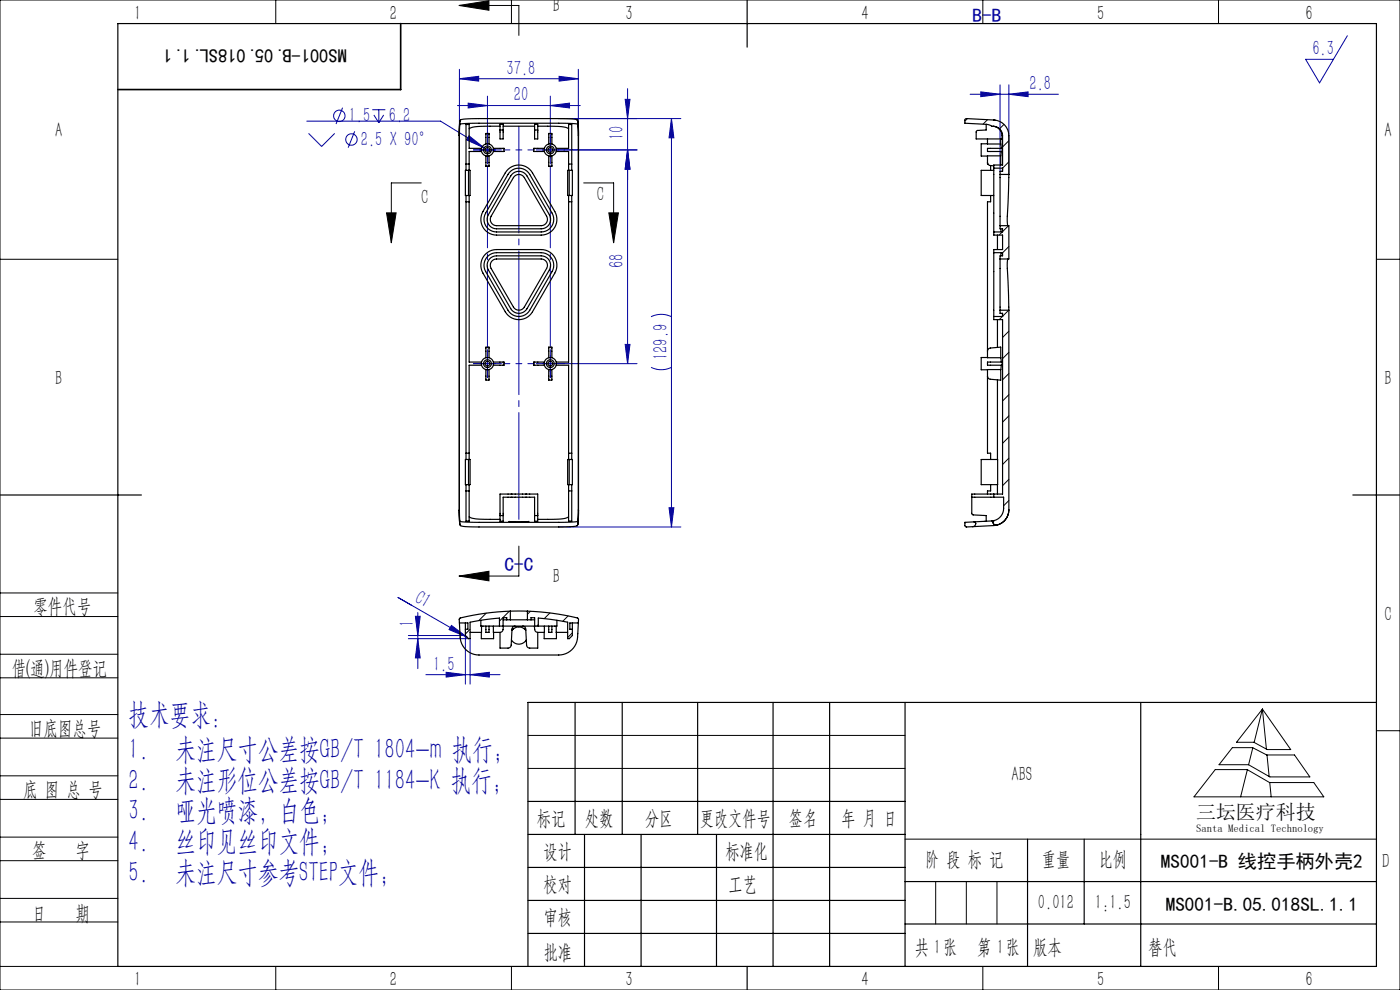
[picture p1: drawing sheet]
<svg xmlns="http://www.w3.org/2000/svg" width="297mm" height="210mm" viewBox="0 0 297 210" stroke-linecap="round" stroke-linejoin="round" font-family="sans-serif">
<g fill="none" stroke="#0000a0" stroke-width=".21">
<path d="M97.5 16.7l4-.5v1zM97.5 14.7v14.1M97.5 16.7h25.2M118.6 16.2l4.1 .5-4.1 .5zM122.7 14.7v14.1M133.1 18.8v58.3M205.8 20h18.7M208.1 19.5l4.1 .5-4.1 .5zM212.2 18v18.3M214 20l4.1-.5v1zM214 18v19M285.8 7.6l-5.9 10-2.9-5h5.9"/>
<path d="M65.1 25.7h28.4l10.6 6.5M65.5 28.3l2.7 2.8 2.8-2.8M72.7 22.8l-1.4 3.5M75.2 27.9l-1.3 3.4M79 23.3h2.7M79.3 24.4l1.1 1.6M80.4 23.3v2.7M81.4 24.4l-1 1.6M97.1 22.4h26M99.3 21.9l4.1 .5-4.1 .5zM99.5 28.8l3.2 2.6-3.7-1.7zM101.7 31.8h3.4"/>
<path d="M103.4 20.4v8.4M103.4 30.1v3.4M115.1 31.8h3.3M116.7 22.4l4.1-.5v1zM116.7 20.4v8.4M116.7 30.1v3.4M132.6 21.1h1l-.5 4.1zM133.1 31.8l.5 4.1h-1zM135.1 31.8h-15.4M142.4 25.2v86.6M142.4 25.2l.6 4h-1.1zM144.4 25.2h-25.9"/>
<path d="M101.7 77.1h3.4M103.4 75.5v3.3M115.1 77.1h3.3M116.7 75.5v3.3M119.7 77.1h15.4M132.6 73.1h1l-.5 4zM138.1 77.9a4.8 4.8 0 0 0 4.3 0M138.1 67.2a4.8 4.8 0 0 1 4.3 0M118.5 111.8h25.9M141.9 107.7h1.1l-.6 4.1zM86.6 135.5h12.8M86.6 134.8h12.1v10.3"/>
<path d="M87.3 128.4l-2.9-1.7 14.7 8.4M88.1 130.7h1l-.5 4.1zM88.6 135.5l.5 4.1h-1zM88.6 129.9v11.9M95.8 132.7l3.3 2.4-3.8-1.6zM99.7 135.5v9.6M90.3 143.1h15.8M94.6 142.6l4.1 .5-4.1 .5zM99.7 143.1l4.1-.5v1z"/>
<circle cx="72" cy="24.6" r="1.21"/>
<circle cx="74.6" cy="29.6" r="1.21"/>
</g>
<g fill="none" stroke="#000" stroke-width=".21">
<path d="M0 0h297v210h-297zM58.5 0v5M108.5 0v5M208.5 0v5M258.5 0v5M97.4 1.2l6.3-1.1v2.1zM97.4 1.2h12.7v6.3M89.4 38.8h-6.4v12.7M123.8 38.8h6.4v12.7M0 55h25M82 45.2h2l-1 6.3zM129.2 45.2h2l-1 6.3z"/>
<path d="M292 55h5M110.1 115.8v6.4h-12.7M0 138.8h25M0 125.8h25M0 130.8h25M97.4 122.2l6.3-1v2zM0 143.8h25M0 156.6h25M0 151.6h25M112 156h80M261.4 158.6h4.3l3 1.5h5.9l3.3 4.7h-8.5l-4.5-2.6h-6.3zM265.8 158.6l-.9 3.6"/>
<path d="M267.8 150.4l6 8.6h-5l-2.8-1.5h-3.7zM267.8 150.4l-1.7 7.1M267.8 150.4l.9 8.5M292 155h5M0 169.6h25M0 164.6h25M0 177.6h25M112 163h80M192 178h100M257.8 163.2h6.8l4.7 2.8h9.4l2.1 3h-27.5zM264.6 163.3l-1.4 5.7M268.8 160.1l.4 4.6"/>
<path d="M269.4 166l.3 3M0 182.6h25M0 190.6h25M0 195.6h25M198.5 187v9M205 187v9M211.5 187v9M0 205h25M58.5 205v5M108.5 205v5M208.5 205v5M258.5 205v5"/>
</g>
<g fill="none" stroke="#0000a0" stroke-width=".21" stroke-dasharray="30.5 1.3 1.3 1.3">
<path d="M101.7 31.8h-1.3M103.4 30.1v-1.3M103.4 33.5v1.3M105.1 31.8h1.3M115.1 31.8h-1.3M116.7 30.1v-1.3M116.7 33.5v1.3M116.7 31.8v-1.7M116.7 31.8h-1.6M116.7 31.8v1.7M116.7 31.8h1.7M118.4 31.8h1.3"/>
<path d="M101.7 77.1h-1.3M103.4 75.5v-1.3M103.4 78.8v1.3M103.4 77.1v-1.6M103.4 77.1h-1.7M103.4 77.1v1.7M103.4 77.1h1.7M105.1 77.1h1.3M115.1 77.1h-1.3M116.7 75.5v-1.3M116.7 78.8v1.3M116.7 77.1v-1.6"/>
<path d="M116.7 77.1h-1.6M116.7 77.1v1.7M116.7 77.1h1.7M118.4 77.1h1.3"/>
</g>
<path d="M106.7 31.8h6.7M106.7 77.1h6.7" fill="none" stroke="#0000a0" stroke-width=".21" stroke-dasharray="30.5 1.3 1.3 1.3" stroke-dashoffset="29.1"/>
<path d="M103.4 73.8v-38.7M116.7 73.8v-38.7" fill="none" stroke="#0000a0" stroke-width=".21" stroke-dasharray="30.5 1.3 1.3 1.3" stroke-dashoffset="13.1"/>
<path d="M110.1 26.8v83.4" fill="none" stroke="#0000a0" stroke-width=".21" stroke-dasharray="30.5 1.3 1.3 1.3" stroke-dashoffset="7.8"/>
<g fill="none" stroke="#000" stroke-width=".25">
<path d="M25 5h267v200h-267zM158.5 0v10M0 105h30M287 105h10M122 149v28M132 149v28M148 149v28M164 149v56M176 149v56M192 149v56M242 149v56M292 149h-180v56"/>
<path d="M112 170h80M112 177h80M124 177v28M136 177v28M152 177v28M218 178v27M230 178v18M112 184h80M112 191h80M112 198h80M192 187h100M192 196h100"/>
<path d="M158.5 205v5"/>
</g>
<path d="M85 5v14h-60" fill="none" stroke="#000" stroke-width=".35"/>
<path d="M97.4 1.2l6.3-1.1v2.1zM97.4 122.2l6.3-1v2zM129.2 45.2h2l-1 6.3zM82 45.2h2l-1 6.3z" fill="#000"/>
<g fill="#0000a0">
<path d="M95.8 132.7l3.3 2.4-3.8-1.6z"/>
<path d="M116.7 22.4l4.1-.5v1zM99.3 21.9l4.1 .5-4.1 .5z"/>
<path d="M99.5 28.8l-.5 .9 3.7 1.7zM97.5 16.7l4-.5v1zM118.6 16.2l4.1 .5-4.1 .5zM208.1 19.5l4.1 .5-4.1 .5zM214 20l4.1-.5v1z"/>
<path d="M132.6 21.1h1l-.5 4.1zM133.1 31.8l.5 4.1h-1z"/>
<path d="M88.6 135.5l.5 4.1h-1zM88.1 130.7h1l-.5 4.1z"/>
<path d="M133.1 31.8l.5 4.1h-1zM132.6 73.1h1l-.5 4z"/>
<path d="M142.4 25.2l.6 4h-1.1zM141.9 107.7h1.1l-.6 4.1z"/>
<path d="M94.6 142.6l4.1 .5-4.1 .5zM99.7 143.1l4.1-.5v1z"/>
</g>
<g fill="none" stroke="#000" stroke-width=".25">
<path d="M97.6 26.4l3.5-.3 20 .1a1.71 1.71 0 0 1 1.5 .2l.1 82.7a1.87 1.87 0 0 1-.2 1.5l-3.4 .2h-20a1.71 1.71 0 0 1-1.5-.3l-.1-81.7zM97.7 25.5l-.2 .8-.1 2.4v79.5M97.7 25.5l-.2 .8-.1 2.4M97.7 25.4l1.1-.2h2.8h17.8h2l1 .2M97.7 25.4v.1M98.7 36.1h1v5.4h-1zM98.9 34.8h.6M99.4 36.1v5.4M102.2 31.5h-2.7v-5.1h-.6v9.7M102.2 32.1h-2.7v4M103.1 30.5v-2.2h.6v2.2M103.1 33.1v2.2h.6v-2.2"/>
<path d="M104.7 31.5h2.2v.6h-2.2M106.1 26.4h.6v3.1h-.6zM106.1 26.8h-4.9l-1 .2-.7 .3M106.1 27.6h.6M106.7 26.8h6.7M107.8 35.9a3.3 3.3 0 0 1 5.2 .8l4.7 8.2a3.3 3.3 0 0 1-2.9 5h-9.5a3.3 3.3 0 0 1-2.8-5l4.7-8.2zM108 36.6a2.67 2.67 0 0 1 4.4 .4l4.7 8.2a2.67 2.67 0 0 1-2.3 4h-9.5a2.67 2.67 0 0 1-2.3-4zM108.6 37a2 2 0 0 1 3.2 .3l4.7 8.2a2 2 0 0 1-1.7 3h-9.5a2 2 0 0 1-1.7-3zM109.1 37.4a1.33 1.33 0 0 1 2.1 .3l4.8 8.2a1.33 1.33 0 0 1-1.2 2h-9.5a1.33 1.33 0 0 1-1.1-2zM113.4 26.4h.7v3.1h-.7zM113.4 27.6h.7M114.1 26.8h4.3a3.9 3.9 0 0 1 2.2 .5"/>
<path d="M115.5 31.5h-2.3v.6h2.3M116.4 33.1v2.2h.7v-2.2M116.4 30.5v-2.2h.7v2.2M118 31.5h2.6v-5.1h.7v9.7M118 32.1h2.6v4M120.4 36.1h1v5.4h-1zM120.6 34.8h.7M120.8 36.1v5.4M122.4 25.4l.1 .1M122.5 25.5l.2 .8v2.4M122.7 28.7v79.5v2.5l-.2 .8M209.2 26.4l1.1 .3a2.22 2.22 0 0 1 2.4 2.1v6.2h-1.9v.7"/>
<path d="M209.2 26.4l-4.5-.3v-.7l.3-.2 5.9 .3a3.3 3.3 0 0 1 3.1 3.3v8.2M209.2 26.4v1.2l-1.8 .1-.3 .1v1.7h5.5a2.14 2.14 0 0 0-1.9-2.7M209.5 31.5h3.1v.6h-3.1zM209.5 30.5h-1.3v2.6h1.3M209.5 34.4a.67 .67 0 0 0 .6 .7l.7 .1M209.5 29.5v1h2.8M210.2 35.1v1M210.8 35.7v13.5M210.8 36.1h-2.6v5.4h2.6M210.8 35.7h1.9M210.8 25.5h.3M212.2 37v10.9"/>
<path d="M212.2 37h1.8M212.3 30.5l.1 1M212.3 33.1h-2.8l.1 1.7M212.3 29.5v1M212.3 33.1v1.9M212.4 32.1l-.1 1M212.7 35.7v.6M212.7 36.3h-.5v.7M214 37l-.3 9.3 .1 1.6M98.9 41.5v56M98.9 42.8h.6M99.5 41.5v35.3h2.7"/>
<path d="M103.1 53.8l.8-.5 .9-.3 10-.1a3.3 3.3 0 0 1 2.9 5l-4.7 8.2a3.3 3.3 0 0 1-5.8 0l-4.7-8.2a3.3 3.3 0 0 1 .6-4.1zM103.6 54.2a2.67 2.67 0 0 1 1.7-.6h9.5a2.67 2.67 0 0 1 2.3 4l-4.7 8.2a2.67 2.67 0 0 1-4.6 0l-4.8-8.2a2.67 2.67 0 0 1 .6-3.4zM103.9 54.9a2 2 0 0 1 1.4-.6h9.5a2 2 0 0 1 1.7 3l-4.7 8.2a2 2 0 0 1-3.5 0l-4.7-8.2a2 2 0 0 1 .3-2.4zM104.4 55.3l.9-.4h9.5a1.33 1.33 0 0 1 1.2 2l-4.8 8.2a1.33 1.33 0 0 1-2.3 0l-4.7-8.2a1.33 1.33 0 0 1 .2-1.6zM120.6 41.5v35.3h-2.6M120.6 42.8h.7M121.3 41.5v56M210.2 41.5v1.3h-.7v33.1h2.8M210.8 53.6v13.5M210.8 49.2v.7h1.9v3h-1.9v.7M210.8 53.6h1.9v.7h-.5v.6M211.6 49.9v3"/>
<path d="M212.2 54.9v10.9M212.2 47.9v.6h.5v.7h-1.9M212.2 47.9h1.8v7h-1.8M212.3 48.5l.2 .7M212.5 53.6l-.2 .7M213.8 54.9l-.1 1.5 .3 9.4M102.2 77.5h-2.7v20M103.1 78.4v2.2h.6v-2.2M103.1 75.9v-2.3h.6v2.3M104.7 76.8h2.2v.7h-2.2M115.5 76.8h-2.3v.7h2.3M116.4 78.4v2.2h.7v-2.2"/>
<path d="M116.4 75.9v-2.3h.7v2.3M118 77.5h2.6v20M209.5 76.8h3.1v.7h-3.1zM209.5 75.8h-1.3v2.6h1.3M209.5 74.5a.67 .67 0 0 1 .6-.7l2.2-.2v2.3M210.8 67.1v.7h1.9v37h-1.9M210.8 67.1h1.9M211.6 67.8v5.9M212.2 65.8v.7h.5M212.2 65.8h1.8M212.3 75.9l.1 .9M212.3 78.4v2.2l-2.2-.2a.67 .67 0 0 1-.6-.6"/>
<path d="M212.3 78.4h-2.8v17.7h.7v1.4M212.4 77.5l-.1 .9M212.7 66.5v.6M214 65.8v42.4M98.7 97.5h1v5.3h-1zM98.9 96.1h.6M99.4 97.5v5.3M120.4 97.5h1v5.3h-1zM120.6 96.1h.7M120.8 97.5v5.3M208.2 97.5h3.4v5.3h-3.4zM211.6 80.6v16.9"/>
<path d="M97.4 108.2l.1 2.5 .2 .8M97.4 108.2l.1 2.4 .2 .9M97.7 111.5h.1M97.7 111.5l1 .2 2.9 .1h17.8l3-.3M98.9 102.8v7.7h.6v-7.7M98.9 104.1h.6M99.5 109.6a8.7 8.7 0 0 0 4.5 .6h2.1M106.1 104.8h8v5.8h-.7v-5.1h-6.7v5.1h-.6zM106.1 109.4h.6M108 110.6h.1M112.2 110.6h-4.2M113.4 109.4h.7"/>
<path d="M120.6 109.6l-.6 .3-1 .2-4.9 .1M120.6 102.8v7.7h.7v-7.7M120.6 104.1h.7M122.5 111.5h-.1M122.7 108.2v2.4l-.2 .9M206.2 105.5h4.6M206.6 110.7l.4 .3M206.6 110.7l-1.9 .1v.7l.1 .2h1.6M207 111a.67 .67 0 0 1-.6 .7M207 111h.1M210.2 102.8v1.3h-.7v.7M210.8 105.5h2.1v2.3a2.67 2.67 0 0 1-2 2.6"/>
<path d="M210.8 104.8h-4.6v4.3l.3 .1 2.7 .2v1.2M210.8 104.8v.7M210.9 110.4l-.1 .1M210.9 110.4a.57 .57 0 0 0-.1 .8 .57 .57 0 0 0 .7 .2M210.9 110.4l-4.3 .3M211.5 111.4l-5.1 .3M211.6 102.8v2M214 108.2a3.3 3.3 0 0 1-2.5 3.2M97.5 132.1v1.2a6.9 6.9 0 0 0 1 4.2l1.2 .9 1.4 .5h17.4a4.2 4.2 0 0 0 4.1-4.9l.1-1.9M97.5 132.1h1.8v1.4h-.6M98.7 132.1v2.7l.7 .7h.3v-3.5l6.3-.9v1.7M102 131.6v1.2h16.1v-1.2"/>
<path d="M102.1 134.1v1.4h2.6v-1.4M102.2 132.8v1.3h-2.5M103.1 132.8v1.3h.6v-1.3M104.7 132.8v1.3h1.4M106.7 131.5h6.7M106.8 132.8l-.1 .7a.67 .67 0 0 1-.6 .6M107.5 131.5v-.5l-.8 .1v1.7M108.3 129.6a38.3 38.3 0 0 0-10.8 1.7v.8M108.3 129.6h3.6M108.3 129.6v1.9M108.5 135.7a1.83 1.83 0 0 0 3.2 0M108.6 133.7a1.83 1.83 0 0 1 2.9 0"/>
<path d="M109.3 132.8a.67 .67 0 0 0-.7 .6l-.2 3.4a.67 .67 0 0 1-.6 .7h-1.7v-3.4M110.9 132.8a.67 .67 0 0 1 .6 .6l.2 3.4a.67 .67 0 0 0 .7 .7h1.7v-3.4M111.9 129.6a38.3 38.3 0 0 1 10.8 1.7v.8M111.9 129.6v1.9M112.7 131.5v-.5l.7 .1v1.7M113.4 132.8v.7a.67 .67 0 0 0 .7 .6M115.4 134.1v1.4h2.6v-1.4M115.5 132.8v1.3h-1.4M116.4 132.8v1.3h.7v-1.3M118 132.8v1.3h2.4M121.4 132.1v2.7l-.6 .7h-.4v-3.5l-6.2-.9v1.7M122.7 132.1h-1.8v1.4h.5"/>
<circle cx="103.4" cy="31.8" r=".5"/>
<circle cx="103.4" cy="31.8" r=".83"/>
<circle cx="103.4" cy="31.8" r="1.3"/>
<circle cx="116.7" cy="31.8" r=".5"/>
<circle cx="116.7" cy="31.8" r=".83"/>
<circle cx="116.7" cy="31.8" r="1.3"/>
<circle cx="103.4" cy="77.1" r=".5"/>
<circle cx="103.4" cy="77.1" r="1.3"/>
<circle cx="103.4" cy="77.1" r=".83"/>
<circle cx="116.7" cy="77.1" r=".5"/>
<circle cx="116.7" cy="77.1" r="1.3"/>
<circle cx="116.7" cy="77.1" r=".83"/>
</g>
<g fill="none" stroke="#000" stroke-width=".21">
<path d="M205.2 25.2l-.5 .5M209.5 25.4l-1 .9M213 26.4l-1 .9M214 29.8l-1.3 1.4M214 34.3l-1.3 1.4M212.6 49.2l-.6 .7M214 47.9l-1.3 1.2M214 52.3l-1.3 1.3M212.6 67.1l-.6 .7M214 65.8l-1.3 1.3M214 70.3l-1.3 1.3M214 74.7l-1.3 1.4"/>
<path d="M214 79.2l-1.3 1.4M214 83.7l-1.3 1.4M214 88.2l-1.3 1.3M214 92.7l-1.3 1.3M214 97.2l-1.3 1.3M204.9 110.8l-.2 .2M210.9 104.8l-.1 .1M214 101.7l-1.3 1.3M214 106.2l-1.1 1.1M97.6 131.1l-.2 .2M99.7 133.5l-1 1M103.2 130.1l-1.6 1.5"/>
<path d="M108.1 129.6l-2.1 2.1M112.5 129.7l-.6 .6M114.2 132.5l-.3 .3M116.7 130l-1.2 1.2M120.5 130.6l-1.1 1.2M121.4 134.2l-1 1"/>
</g>
<g font-size="6.3" fill="#0000a0">
<text x="27.3" y="153.7">技术要求：</text>
<text x="27.3" y="161">1.</text>
<text x="37.3" y="161">未注尺寸公差按GB/T 1804-m 执行；</text>
<text x="27.3" y="167.5">2.</text>
<text x="37.3" y="167.5">未注形位公差按GB/T 1184-K 执行；</text>
<text x="27.3" y="174">3.</text>
<text x="37.3" y="174">哑光喷漆，白色；</text>
<text x="27.3" y="180.5">4.</text>
<text x="37.3" y="180.5">丝印见丝印文件；</text>
<text x="27.3" y="187">5.</text>
<text x="37.3" y="187">未注尺寸参考STEP文件；</text>
</g>
<g font-size="4.4">
<text x="28.5" y="4.1">1</text>
<text x="82.7" y="4.1">2</text>
<text x="117.3" y="2.6">B</text>
<text x="132.7" y="4.1">3</text>
<text x="182.7" y="4.1">4</text>
<text x="232.7" y="4.1">5</text>
<text x="277" y="4.1">6</text>
<text x="11.7" y="29.1">A</text>
<text x="293.7" y="29.1">A</text>
<text x="89.4" y="43.3">C</text>
<text x="126.6" y="42.7">C</text>
<text x="11.7" y="81.6">B</text>
<text x="293.7" y="81.6">B</text>
<text x="117.3" y="123.6">B</text>
<text x="7.1" y="130.1">零件代号</text>
<text x="293.7" y="131.6">C</text>
<text x="2.5" y="143.2">借(通)用件登记</text>
<text x="6.2" y="155.8">旧底图总号</text>
<text x="214.6" y="165.6">ABS</text>
<text x="4.9" y="168.9">底 图 总 号</text>
<text x="113.9" y="174.9">标记</text>
<text x="124.1" y="174.9">处数</text>
<text x="136.9" y="174.9">分区</text>
<text x="148.5" y="174.9">更改文件号</text>
<text x="167.4" y="174.9">签名</text>
<text x="178.5" y="174.9">年 月 日</text>
<text x="6.8" y="181.9">签</text>
<text x="16" y="181.9">字</text>
<text x="115.3" y="181.9">设计</text>
<text x="153.9" y="181.9">标准化</text>
<text x="196.3" y="183.7">阶 段 标 记</text>
<text x="221" y="183.7">重量</text>
<text x="233.1" y="183.7">比例</text>
<text x="293.2" y="184.1">D</text>
<text x="115.3" y="189">校对</text>
<text x="154.6" y="189">工艺</text>
<text x="6.8" y="195.2">日</text>
<text x="16" y="195.2">期</text>
<text x="115.4" y="196">审核</text>
<text x="220.2" y="192.7">0.012</text>
<text x="232.3" y="192.7">1:1.5</text>
<text x="115.3" y="203.4">批准</text>
<text x="194" y="202.4">共 张</text>
<text x="198.1" y="202.4">1</text>
<text x="207.3" y="202.4">第 张</text>
<text x="211.5" y="202.4">1</text>
<text x="219.1" y="202.4">版本</text>
<text x="28.5" y="209.1">1</text>
<text x="82.7" y="209.1">2</text>
<text x="132.7" y="209.1">3</text>
<text x="182.7" y="209.1">4</text>
<text x="232.7" y="209.1">5</text>
<text x="277" y="209.1">6</text>
</g>
<g font-size="4.4" fill="#0000a0">
<text x="278.4" y="11.7">6.3</text>
<text x="107.5" y="15.8">37.8</text>
<text x="109" y="21.5">20</text>
<text x="218.4" y="19.1">2.8</text>
<text x="74" y="25.9">1.5</text>
<text x="82.5" y="25.9">6.2</text>
<text x="132.3" y="29.8" transform="rotate(-90 132.3 29.8)">10</text>
<text x="76.6" y="30.9">2.5 X 90°</text>
<text x="132.3" y="56.9" transform="rotate(-90 132.3 56.9)">68</text>
<text x="141.6" y="76.4" transform="rotate(-90 141.6 76.4)">129.9</text>
<text x="87.7" y="127.6" transform="rotate(30 87.7 127.6)">C1</text>
<text x="87.8" y="133" transform="rotate(-90 87.8 133)">1</text>
<text x="91.9" y="142.2">1.5</text>
</g>
<text font-size="4.4" fill="#010000" x="243.6" y="202.4">替代</text>
<text font-size="4.2" x="253.7" y="173.7">三坛医疗科技</text>
<g font-size="4.1" fill="#0000a0">
<text x="206.3" y="4.7">B-B</text>
<text x="107" y="121.2">C-C</text>
</g>
<g font-size="4.1">
<text x="73.5" y="10.4" transform="rotate(-180 73.5 10.4)">MS001-B.05.018SL.1.1</text>
<text x="246.3" y="184">MS001-B 线控手柄外壳2</text>
<text x="247.3" y="193.1">MS001-B.05.018SL.1.1</text>
</g>
<text font-size="2.3" x="253.7" y="176.6">Santa Medical Technology</text>
</svg>
